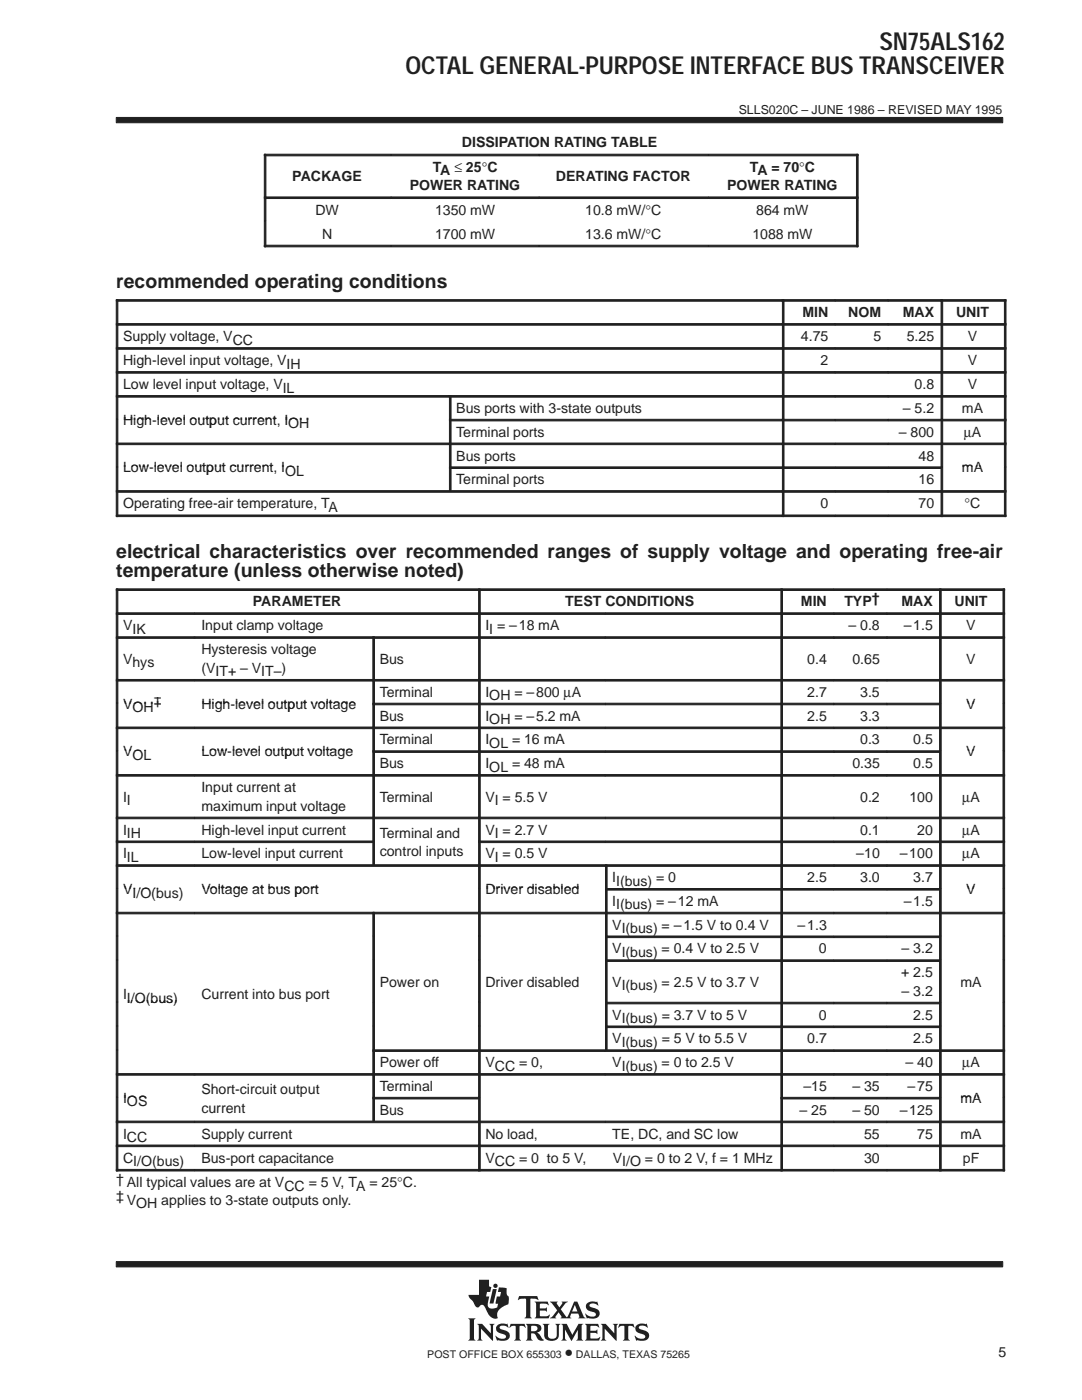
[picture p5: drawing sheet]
<svg xmlns="http://www.w3.org/2000/svg" width="216mm" height="279mm" viewBox="0 0 216 279" stroke-linecap="round" stroke-linejoin="round" font-family="sans-serif">
<g fill="#231f20" stroke="#231f20" stroke-width=".2">
<path d="M23.2 23.4h176.9v1.1h-176.9z" fill-rule="evenodd"/>
<path d="M23.2 251.8h176.9v1h-176.9z" fill-rule="evenodd"/>
</g>
<g fill="#231f20">
<path d="M98.3 257.3h.8l-.6 2.8h-.8z"/>
<path d="M104.9 264.2h1.9a.9 .9 0 0 1 1 .3 .9 .9 0 0 1 0 1.2l-.7 .2 .5 .4 .9 1.2a1.2 1.2 0 0 1-1.6-1l-.3-.4h-.6v1l.3 .4h-1.4l.3-.5v-2.3z" fill-rule="evenodd"/>
<path d="M109.7 259.8h1.6l-.2 .3 .5 .8 .6-.8-.1-.3h1.2l-.4 .2-1 1.3 1.2 1.6 1.5-3.1h.6l1.2 2.9 .4 .4-1.4-.1a.22 .22 0 0 0 .2-.1 .22 .22 0 0 0 0-.3l-.2-.4h-1.4l-.2 .7 .2 .2h-2.2l.2-.3-.5-.9-.7 .9 .2 .3h-1.3l.6-.4 .9-1.2z" fill-rule="evenodd"/>
<path d="M127.1 264.4l.8-.3 .9 .2 .2-.2 .3 .8-.1 .1a1.2 1.2 0 0 0-1.7-.1 1.47 1.47 0 0 0 1.3 .7 1.03 1.03 0 0 1 .7 1.2 1.03 1.03 0 0 1-1.2 .8l-1.1-.1-.2 .1-.4-1 .9 .5h.9a.45 .45 0 0 0 .4-.5 .45 .45 0 0 0-.6-.3l-.2-.1a1.11 1.11 0 0 1-1.2-1.5z" fill-rule="evenodd"/>
<path d="M123.6 264.2h2.8l.2 .8-.6-.4h-.5l-.1 .1v2.4l.3 .4h-1.4l.3-.4v-2.4l-.1-.1h-.5l-.7 .4z" fill-rule="evenodd"/>
<path d="M116.7 264.2h2.6l.2 .8-.6-.4-1.1 .1v.9h1.1l.3-.3v.9l-.4-.2h-1v1l1.3 .1 .7-.3-.3 .7h-2.8l.3-.4v-2.5z" fill-rule="evenodd"/>
<path d="M119.9 264.2h1l1.7 1.9v-1.5l-.3-.4h1l-.3 .4v3l-2.3-2.4v2l.3 .3h-1.1l.3-.4v-2.5z" fill-rule="evenodd"/>
<path d="M112 264.2h1.1l1.1 2.2 1.2-2.2h1l-.3 .4v2.6l.3 .3h-1.4l.3-.4v-1.7l-1.3 2.2-1.3-2.3v1.8l.4 .4h-1.1l.3-.5v-2.3z" fill-rule="evenodd"/>
<path d="M99.3 264.4l.7-.2 1.1 .1 .1-.2 .3 .8-.6-.3h-.8a.41 .41 0 0 0-.4 .4 .41 .41 0 0 0 .5 .4 1.29 1.29 0 0 1 1.5 1.4 1.08 1.08 0 0 1-1.2 .8l-1.1-.1-.2 .1-.4-1 .8 .5 .5 .1 .6-.1 .3-.3a.72 .72 0 0 0-.9-.6 .99 .99 0 0 1-1-.6 .99 .99 0 0 1 .2-1.2z" fill-rule="evenodd"/>
<path d="M101.9 264.2h2.8l.2 .8-.7-.4h-.4l-.1 .1v2.4l.3 .4h-1.4l.3-.4v-2.4l-.1-.1h-.5l-.7 .4z" fill-rule="evenodd"/>
<path d="M108.3 264.2h1.3l-.3 .4v2a.65 .65 0 0 0 .7 .6l.6-.1 .4-.4 .1-2-.3-.5h1l-.3 .4v1.8a1.54 1.54 0 0 1-2.4 .9l-.5-.6v-2.1z" fill-rule="evenodd"/>
<path d="M95.2 264.2h1l1.7 1.9v-1.5l-.3-.4h1.1l-.3 .4v3l-2.4-2.4v1.9l.3 .4h-1.1l.3-.5v-2.3z" fill-rule="evenodd"/>
<path d="M93.4 263.1h1.5l-.3 .4v3.6l.3 .4h-1.5l.3-.4v-3.6z" fill-rule="evenodd"/>
<path d="M103.6 258.7h3.6l.2 .8-.4-.3h-1.2v3.6l.3 .3h-1.4l.2-.2 .1-.3v-3.2l-.1-.2h-.8l-.7 .3z" fill-rule="evenodd"/>
<path d="M106.7 259.8h2.6l.1 .7-.5-.3-1.2 .1v.8h1.1l.3-.2v.9l-.4-.2h-1v1l.2 .1h1.2l.5-.4 .1 .1-.2 .7h-2.8l.3-.5v-2.3z" fill-rule="evenodd"/>
<path d="M117.1 260.2a2.09 2.09 0 0 1 1.9-.3l.2-.2 .1 .9a1.22 1.22 0 0 0-1.7-.1 .82 .82 0 0 0 .9 .5 1.06 1.06 0 0 1 1.2 1.1 1.06 1.06 0 0 1-1.2 1.1l-1.2-.2-.2 .2-.3-1 .8 .5 .8 .1a.46 .46 0 0 0 .5-.5 .46 .46 0 0 0-.5-.5h-.2a1.11 1.11 0 0 1-1.2-1.6z" fill-rule="evenodd"/>
<path d="M95.6 255.4h2v1.3l.4 .2-.2 .9h-.6l-.2 .9h.6l-.3 1.3 .1 .7a.9 .9 0 0 0 1.2 .4l.6-.2 .2-.7-.5-.1 .2-1.4h.7l.2-.9h-.7l.3-.9 1.5 .2v1.1l.2 .4 .2 .1v.7a.81 .81 0 0 1-.6 1.1 2.73 2.73 0 0 0-1.7 1.7l.1 .8-.1 .1a1.81 1.81 0 0 1-2.1-1.5l-.3-.6a.7 .7 0 0 0-.6-.6 .7 .7 0 0 0-.7 .5 1.12 1.12 0 0 1-1.1-1.1l-.7-.8-.2-.6h2.1z" fill-rule="evenodd"/>
<circle cx="98.9" cy="256.6" r=".43"/>
</g>
<g fill="#fff">
<path d="M114.7 260.4l.5 1.3h-1z"/>
<path d="M106 264.6h.6a.56 .56 0 0 1 .6 .5 .56 .56 0 0 1-.6 .6h-.6z" fill-rule="evenodd"/>
</g>
<g fill="#231f20" stroke="#231f20" stroke-width=".2">
<path d="M52.7 30.8h.4v8.5h-.4z" fill-rule="evenodd"/>
<path d="M52.7 30.8h25.3v.3h-25.3z" fill-rule="evenodd"/>
<path d="M78.1 30.8h29.5v.3h-29.5z" fill-rule="evenodd"/>
<path d="M107.6 30.8h33.8v.3h-33.8z" fill-rule="evenodd"/>
<path d="M170.9 30.8h.3v8.5h-.3z" fill-rule="evenodd"/>
<path d="M141.4 30.8h29.8v.3h-29.8z" fill-rule="evenodd"/>
<path d="M52.7 39.3h.4v4.8h-.4z" fill-rule="evenodd"/>
<path d="M52.7 39.3h25.3v.3h-25.3z" fill-rule="evenodd"/>
<path d="M78.1 39.3h29.5v.3h-29.5z" fill-rule="evenodd"/>
<path d="M107.6 39.3h33.8v.3h-33.8z" fill-rule="evenodd"/>
<path d="M170.9 39.3h.3v4.8h-.3z" fill-rule="evenodd"/>
<path d="M141.4 39.3h29.8v.3h-29.8z" fill-rule="evenodd"/>
<path d="M52.7 44.1h.4v5.2h-.4z" fill-rule="evenodd"/>
<path d="M52.7 48.9h25.3v.4h-25.3z" fill-rule="evenodd"/>
<path d="M78.1 48.9h29.5v.4h-29.5z" fill-rule="evenodd"/>
<path d="M107.6 48.9h33.8v.4h-33.8z" fill-rule="evenodd"/>
<path d="M170.9 44.1h.3v5.2h-.3z" fill-rule="evenodd"/>
<path d="M141.4 48.9h29.8v.4h-29.8z" fill-rule="evenodd"/>
<path d="M23.2 59.8h.3v4.8h-.3z" fill-rule="evenodd"/>
<path d="M23.2 59.8h132.9v.3h-132.9z" fill-rule="evenodd"/>
<path d="M156.1 59.8h.3v4.8h-.3z" fill-rule="evenodd"/>
<path d="M156.1 59.8h10.6v.3h-10.6z" fill-rule="evenodd"/>
<path d="M166.7 59.8h10.5v.3h-10.5z" fill-rule="evenodd"/>
<path d="M177.2 59.8h10.6v.3h-10.6z" fill-rule="evenodd"/>
<path d="M187.8 59.8h.3v4.8h-.3z" fill-rule="evenodd"/>
<path d="M200.4 59.8h.3v4.8h-.3z" fill-rule="evenodd"/>
<path d="M187.8 59.8h12.9v.3h-12.9z" fill-rule="evenodd"/>
<path d="M23.2 64.6h.3v4.8h-.3z" fill-rule="evenodd"/>
<path d="M23.2 64.6h132.9v.3h-132.9z" fill-rule="evenodd"/>
<path d="M156.1 64.6h.3v4.8h-.3z" fill-rule="evenodd"/>
<path d="M156.1 64.6h10.6v.3h-10.6z" fill-rule="evenodd"/>
<path d="M166.7 64.6h10.5v.3h-10.5z" fill-rule="evenodd"/>
<path d="M177.2 64.6h10.6v.3h-10.6z" fill-rule="evenodd"/>
<path d="M187.8 64.6h.3v4.8h-.3z" fill-rule="evenodd"/>
<path d="M200.4 64.6h.3v4.8h-.3z" fill-rule="evenodd"/>
<path d="M187.8 64.6h12.9v.3h-12.9z" fill-rule="evenodd"/>
<path d="M23.2 69.4h.3v4.7h-.3z" fill-rule="evenodd"/>
<path d="M23.2 69.4h132.9v.3h-132.9z" fill-rule="evenodd"/>
<path d="M156.1 69.4h.3v4.7h-.3z" fill-rule="evenodd"/>
<path d="M156.1 69.4h10.6v.3h-10.6z" fill-rule="evenodd"/>
<path d="M166.7 69.4h10.5v.3h-10.5z" fill-rule="evenodd"/>
<path d="M177.2 69.4h10.6v.3h-10.6z" fill-rule="evenodd"/>
<path d="M187.8 69.4h.3v4.7h-.3z" fill-rule="evenodd"/>
<path d="M200.4 69.4h.3v4.7h-.3z" fill-rule="evenodd"/>
<path d="M187.8 69.4h12.9v.3h-12.9z" fill-rule="evenodd"/>
<path d="M23.2 74.2h.3v4.7h-.3z" fill-rule="evenodd"/>
<path d="M23.2 74.2h132.9v.3h-132.9z" fill-rule="evenodd"/>
<path d="M156.1 74.2h.3v4.7h-.3z" fill-rule="evenodd"/>
<path d="M156.1 74.2h10.6v.3h-10.6z" fill-rule="evenodd"/>
<path d="M166.7 74.2h10.5v.3h-10.5z" fill-rule="evenodd"/>
<path d="M177.2 74.2h10.6v.3h-10.6z" fill-rule="evenodd"/>
<path d="M187.8 74.2h.3v4.7h-.3z" fill-rule="evenodd"/>
<path d="M200.4 74.2h.3v4.7h-.3z" fill-rule="evenodd"/>
<path d="M187.8 74.2h12.9v.3h-12.9z" fill-rule="evenodd"/>
<path d="M23.2 78.9h.3v4.8h-.3z" fill-rule="evenodd"/>
<path d="M23.2 78.9h66.5v.4h-66.5z" fill-rule="evenodd"/>
<path d="M89.7 78.9h.3v4.8h-.3z" fill-rule="evenodd"/>
<path d="M89.7 78.9h66.4v.4h-66.4z" fill-rule="evenodd"/>
<path d="M156.1 78.9h.3v4.8h-.3z" fill-rule="evenodd"/>
<path d="M156.1 78.9h10.6v.4h-10.6z" fill-rule="evenodd"/>
<path d="M166.7 78.9h10.5v.4h-10.5z" fill-rule="evenodd"/>
<path d="M177.2 78.9h10.6v.4h-10.6z" fill-rule="evenodd"/>
<path d="M187.8 78.9h.3v4.8h-.3z" fill-rule="evenodd"/>
<path d="M200.4 78.9h.3v4.8h-.3z" fill-rule="evenodd"/>
<path d="M187.8 78.9h12.9v.4h-12.9z" fill-rule="evenodd"/>
<path d="M23.2 83.7h.3v4.7h-.3z" fill-rule="evenodd"/>
<path d="M89.7 83.7h.3v4.7h-.3z" fill-rule="evenodd"/>
<path d="M89.7 83.7h66.4v.3h-66.4z" fill-rule="evenodd"/>
<path d="M156.1 83.7h.3v4.7h-.3z" fill-rule="evenodd"/>
<path d="M156.1 83.7h10.6v.3h-10.6z" fill-rule="evenodd"/>
<path d="M166.7 83.7h10.5v.3h-10.5z" fill-rule="evenodd"/>
<path d="M177.2 83.7h10.6v.3h-10.6z" fill-rule="evenodd"/>
<path d="M187.8 83.7h.3v4.7h-.3z" fill-rule="evenodd"/>
<path d="M200.4 83.7h.3v4.7h-.3z" fill-rule="evenodd"/>
<path d="M187.8 83.7h12.9v.3h-12.9z" fill-rule="evenodd"/>
<path d="M23.2 88.4h.3v4.8h-.3z" fill-rule="evenodd"/>
<path d="M23.2 88.4h66.5v.3h-66.5z" fill-rule="evenodd"/>
<path d="M89.7 88.4h.3v4.8h-.3z" fill-rule="evenodd"/>
<path d="M89.7 88.4h66.4v.3h-66.4z" fill-rule="evenodd"/>
<path d="M156.1 88.4h.3v4.8h-.3z" fill-rule="evenodd"/>
<path d="M156.1 88.4h10.6v.3h-10.6z" fill-rule="evenodd"/>
<path d="M166.7 88.4h10.5v.3h-10.5z" fill-rule="evenodd"/>
<path d="M177.2 88.4h10.6v.3h-10.6z" fill-rule="evenodd"/>
<path d="M187.8 88.4h.3v4.8h-.3z" fill-rule="evenodd"/>
<path d="M200.4 88.4h.3v4.8h-.3z" fill-rule="evenodd"/>
<path d="M187.8 88.4h12.9v.3h-12.9z" fill-rule="evenodd"/>
<path d="M23.2 93.2h.3v4.7h-.3z" fill-rule="evenodd"/>
<path d="M89.7 93.2h.3v4.7h-.3z" fill-rule="evenodd"/>
<path d="M89.7 93.2h66.4v.3h-66.4z" fill-rule="evenodd"/>
<path d="M156.1 93.2h.3v4.7h-.3z" fill-rule="evenodd"/>
<path d="M156.1 93.2h10.6v.3h-10.6z" fill-rule="evenodd"/>
<path d="M166.7 93.2h10.5v.3h-10.5z" fill-rule="evenodd"/>
<path d="M177.2 93.2h10.6v.3h-10.6z" fill-rule="evenodd"/>
<path d="M187.8 93.2h.3v4.7h-.3z" fill-rule="evenodd"/>
<path d="M200.4 93.2h.3v4.7h-.3z" fill-rule="evenodd"/>
<path d="M23.2 97.9h.3v5.2h-.3z" fill-rule="evenodd"/>
<path d="M23.2 97.9h132.9v.3h-132.9z" fill-rule="evenodd"/>
<path d="M23.2 102.8h132.9v.3h-132.9z" fill-rule="evenodd"/>
<path d="M156.1 97.9h.3v5.2h-.3z" fill-rule="evenodd"/>
<path d="M156.1 97.9h10.6v.3h-10.6z" fill-rule="evenodd"/>
<path d="M156.1 102.8h10.6v.3h-10.6z" fill-rule="evenodd"/>
<path d="M166.7 97.9h10.5v.3h-10.5z" fill-rule="evenodd"/>
<path d="M166.7 102.8h10.5v.3h-10.5z" fill-rule="evenodd"/>
<path d="M177.2 97.9h10.6v.3h-10.6z" fill-rule="evenodd"/>
<path d="M177.2 102.8h10.6v.3h-10.6z" fill-rule="evenodd"/>
<path d="M187.8 97.9h.3v5.2h-.3z" fill-rule="evenodd"/>
<path d="M200.4 97.9h.3v5.2h-.3z" fill-rule="evenodd"/>
<path d="M187.8 97.9h12.9v.3h-12.9z" fill-rule="evenodd"/>
<path d="M187.8 102.8h12.9v.3h-12.9z" fill-rule="evenodd"/>
<path d="M23.2 117.5h.3v4.8h-.3z" fill-rule="evenodd"/>
<path d="M23.2 117.5h72.3v.3h-72.3z" fill-rule="evenodd"/>
<path d="M95.5 117.5h.3v4.8h-.3z" fill-rule="evenodd"/>
<path d="M95.5 117.5h60.3v.3h-60.3z" fill-rule="evenodd"/>
<path d="M155.8 117.5h.3v4.8h-.3z" fill-rule="evenodd"/>
<path d="M155.8 117.5h10.6v.3h-10.6z" fill-rule="evenodd"/>
<path d="M166.4 117.5h10.6v.3h-10.6z" fill-rule="evenodd"/>
<path d="M177 117.5h10.5v.3h-10.5z" fill-rule="evenodd"/>
<path d="M187.5 117.5h.3v4.8h-.3z" fill-rule="evenodd"/>
<path d="M200.1 117.5h.4v4.8h-.4z" fill-rule="evenodd"/>
<path d="M187.5 117.5h13v.3h-13z" fill-rule="evenodd"/>
<path d="M23.2 122.3h.3v4.8h-.3z" fill-rule="evenodd"/>
<path d="M23.2 122.3h15.6v.3h-15.6z" fill-rule="evenodd"/>
<path d="M38.8 122.3h56.7v.3h-56.7z" fill-rule="evenodd"/>
<path d="M95.5 122.3h.3v4.8h-.3z" fill-rule="evenodd"/>
<path d="M95.5 122.3h25.3v.3h-25.3z" fill-rule="evenodd"/>
<path d="M120.8 122.3h35v.3h-35z" fill-rule="evenodd"/>
<path d="M155.8 122.3h.3v4.8h-.3z" fill-rule="evenodd"/>
<path d="M155.8 122.3h10.6v.3h-10.6z" fill-rule="evenodd"/>
<path d="M166.4 122.3h10.6v.3h-10.6z" fill-rule="evenodd"/>
<path d="M177 122.3h10.5v.3h-10.5z" fill-rule="evenodd"/>
<path d="M187.5 122.3h.3v4.8h-.3z" fill-rule="evenodd"/>
<path d="M200.1 122.3h.4v4.8h-.4z" fill-rule="evenodd"/>
<path d="M187.5 122.3h13v.3h-13z" fill-rule="evenodd"/>
<path d="M23.2 127.1h.3v8.5h-.3z" fill-rule="evenodd"/>
<path d="M23.2 127.1h15.6v.3h-15.6z" fill-rule="evenodd"/>
<path d="M38.8 127.1h35.6v.3h-35.6z" fill-rule="evenodd"/>
<path d="M74.4 127.1h.3v8.5h-.3z" fill-rule="evenodd"/>
<path d="M74.4 127.1h21.1v.3h-21.1z" fill-rule="evenodd"/>
<path d="M95.5 127.1h.3v8.5h-.3z" fill-rule="evenodd"/>
<path d="M95.5 127.1h25.3v.3h-25.3z" fill-rule="evenodd"/>
<path d="M120.8 127.1h35v.3h-35z" fill-rule="evenodd"/>
<path d="M155.8 127.1h.3v8.5h-.3z" fill-rule="evenodd"/>
<path d="M155.8 127.1h10.6v.3h-10.6z" fill-rule="evenodd"/>
<path d="M166.4 127.1h10.6v.3h-10.6z" fill-rule="evenodd"/>
<path d="M177 127.1h10.5v.3h-10.5z" fill-rule="evenodd"/>
<path d="M187.5 127.1h.3v8.5h-.3z" fill-rule="evenodd"/>
<path d="M200.1 127.1h.4v8.5h-.4z" fill-rule="evenodd"/>
<path d="M187.5 127.1h13v.3h-13z" fill-rule="evenodd"/>
<path d="M23.2 135.6h.3v4.7h-.3z" fill-rule="evenodd"/>
<path d="M23.2 135.6h15.6v.3h-15.6z" fill-rule="evenodd"/>
<path d="M38.8 135.6h35.6v.3h-35.6z" fill-rule="evenodd"/>
<path d="M74.4 135.6h.3v4.7h-.3z" fill-rule="evenodd"/>
<path d="M74.4 135.6h21.1v.3h-21.1z" fill-rule="evenodd"/>
<path d="M95.5 135.6h.3v4.7h-.3z" fill-rule="evenodd"/>
<path d="M95.5 135.6h25.3v.3h-25.3z" fill-rule="evenodd"/>
<path d="M120.8 135.6h35v.3h-35z" fill-rule="evenodd"/>
<path d="M155.8 135.6h.3v4.7h-.3z" fill-rule="evenodd"/>
<path d="M155.8 135.6h10.6v.3h-10.6z" fill-rule="evenodd"/>
<path d="M166.4 135.6h10.6v.3h-10.6z" fill-rule="evenodd"/>
<path d="M177 135.6h10.5v.3h-10.5z" fill-rule="evenodd"/>
<path d="M187.5 135.6h.3v4.7h-.3z" fill-rule="evenodd"/>
<path d="M200.1 135.6h.4v4.7h-.4z" fill-rule="evenodd"/>
<path d="M187.5 135.6h13v.3h-13z" fill-rule="evenodd"/>
<path d="M23.2 140.3h.3v4.8h-.3z" fill-rule="evenodd"/>
<path d="M74.4 140.3h.3v4.8h-.3z" fill-rule="evenodd"/>
<path d="M74.4 140.3h21.1v.4h-21.1z" fill-rule="evenodd"/>
<path d="M95.5 140.3h.3v4.8h-.3z" fill-rule="evenodd"/>
<path d="M95.5 140.3h25.3v.4h-25.3z" fill-rule="evenodd"/>
<path d="M120.8 140.3h35v.4h-35z" fill-rule="evenodd"/>
<path d="M155.8 140.3h.3v4.8h-.3z" fill-rule="evenodd"/>
<path d="M155.8 140.3h10.6v.4h-10.6z" fill-rule="evenodd"/>
<path d="M166.4 140.3h10.6v.4h-10.6z" fill-rule="evenodd"/>
<path d="M177 140.3h10.5v.4h-10.5z" fill-rule="evenodd"/>
<path d="M187.5 140.3h.3v4.8h-.3z" fill-rule="evenodd"/>
<path d="M200.1 140.3h.4v4.8h-.4z" fill-rule="evenodd"/>
<path d="M23.2 145.1h.3v4.7h-.3z" fill-rule="evenodd"/>
<path d="M23.2 145.1h15.6v.3h-15.6z" fill-rule="evenodd"/>
<path d="M38.8 145.1h35.6v.3h-35.6z" fill-rule="evenodd"/>
<path d="M74.4 145.1h.3v4.7h-.3z" fill-rule="evenodd"/>
<path d="M74.4 145.1h21.1v.3h-21.1z" fill-rule="evenodd"/>
<path d="M95.5 145.1h.3v4.7h-.3z" fill-rule="evenodd"/>
<path d="M95.5 145.1h25.3v.3h-25.3z" fill-rule="evenodd"/>
<path d="M120.8 145.1h35v.3h-35z" fill-rule="evenodd"/>
<path d="M155.8 145.1h.3v4.7h-.3z" fill-rule="evenodd"/>
<path d="M155.8 145.1h10.6v.3h-10.6z" fill-rule="evenodd"/>
<path d="M166.4 145.1h10.6v.3h-10.6z" fill-rule="evenodd"/>
<path d="M177 145.1h10.5v.3h-10.5z" fill-rule="evenodd"/>
<path d="M187.5 145.1h.3v4.7h-.3z" fill-rule="evenodd"/>
<path d="M200.1 145.1h.4v4.7h-.4z" fill-rule="evenodd"/>
<path d="M187.5 145.1h13v.3h-13z" fill-rule="evenodd"/>
<path d="M23.2 149.8h.3v4.8h-.3z" fill-rule="evenodd"/>
<path d="M74.4 149.8h.3v4.8h-.3z" fill-rule="evenodd"/>
<path d="M74.4 149.8h21.1v.4h-21.1z" fill-rule="evenodd"/>
<path d="M95.5 149.8h.3v4.8h-.3z" fill-rule="evenodd"/>
<path d="M95.5 149.8h25.3v.4h-25.3z" fill-rule="evenodd"/>
<path d="M120.8 149.8h35v.4h-35z" fill-rule="evenodd"/>
<path d="M155.8 149.8h.3v4.8h-.3z" fill-rule="evenodd"/>
<path d="M155.8 149.8h10.6v.4h-10.6z" fill-rule="evenodd"/>
<path d="M166.4 149.8h10.6v.4h-10.6z" fill-rule="evenodd"/>
<path d="M177 149.8h10.5v.4h-10.5z" fill-rule="evenodd"/>
<path d="M187.5 149.8h.3v4.8h-.3z" fill-rule="evenodd"/>
<path d="M200.1 149.8h.4v4.8h-.4z" fill-rule="evenodd"/>
<path d="M23.2 154.6h.3v8.5h-.3z" fill-rule="evenodd"/>
<path d="M23.2 154.6h15.6v.3h-15.6z" fill-rule="evenodd"/>
<path d="M38.8 154.6h35.6v.3h-35.6z" fill-rule="evenodd"/>
<path d="M74.4 154.6h.3v8.5h-.3z" fill-rule="evenodd"/>
<path d="M74.4 154.6h21.1v.3h-21.1z" fill-rule="evenodd"/>
<path d="M95.5 154.6h.3v8.5h-.3z" fill-rule="evenodd"/>
<path d="M95.5 154.6h25.3v.3h-25.3z" fill-rule="evenodd"/>
<path d="M120.8 154.6h35v.3h-35z" fill-rule="evenodd"/>
<path d="M155.8 154.6h.3v8.5h-.3z" fill-rule="evenodd"/>
<path d="M155.8 154.6h10.6v.3h-10.6z" fill-rule="evenodd"/>
<path d="M166.4 154.6h10.6v.3h-10.6z" fill-rule="evenodd"/>
<path d="M177 154.6h10.5v.3h-10.5z" fill-rule="evenodd"/>
<path d="M187.5 154.6h.3v8.5h-.3z" fill-rule="evenodd"/>
<path d="M200.1 154.6h.4v8.5h-.4z" fill-rule="evenodd"/>
<path d="M187.5 154.6h13v.3h-13z" fill-rule="evenodd"/>
<path d="M23.2 163.1h.3v4.7h-.3z" fill-rule="evenodd"/>
<path d="M23.2 163.1h15.6v.3h-15.6z" fill-rule="evenodd"/>
<path d="M38.8 163.1h35.6v.3h-35.6z" fill-rule="evenodd"/>
<path d="M74.4 163.1h.3v4.7h-.3z" fill-rule="evenodd"/>
<path d="M74.4 163.1h21.1v.3h-21.1z" fill-rule="evenodd"/>
<path d="M95.5 163.1h.3v4.7h-.3z" fill-rule="evenodd"/>
<path d="M95.5 163.1h25.3v.3h-25.3z" fill-rule="evenodd"/>
<path d="M120.8 163.1h35v.3h-35z" fill-rule="evenodd"/>
<path d="M155.8 163.1h.3v4.7h-.3z" fill-rule="evenodd"/>
<path d="M155.8 163.1h10.6v.3h-10.6z" fill-rule="evenodd"/>
<path d="M166.4 163.1h10.6v.3h-10.6z" fill-rule="evenodd"/>
<path d="M177 163.1h10.5v.3h-10.5z" fill-rule="evenodd"/>
<path d="M187.5 163.1h.3v4.7h-.3z" fill-rule="evenodd"/>
<path d="M200.1 163.1h.4v4.7h-.4z" fill-rule="evenodd"/>
<path d="M187.5 163.1h13v.3h-13z" fill-rule="evenodd"/>
<path d="M23.2 167.8h.3v4.8h-.3z" fill-rule="evenodd"/>
<path d="M23.2 167.8h15.6v.4h-15.6z" fill-rule="evenodd"/>
<path d="M38.8 167.8h35.6v.4h-35.6z" fill-rule="evenodd"/>
<path d="M74.4 167.8h.3v4.8h-.3z" fill-rule="evenodd"/>
<path d="M95.5 167.8h.3v4.8h-.3z" fill-rule="evenodd"/>
<path d="M95.5 167.8h25.3v.4h-25.3z" fill-rule="evenodd"/>
<path d="M120.8 167.8h35v.4h-35z" fill-rule="evenodd"/>
<path d="M155.8 167.8h.3v4.8h-.3z" fill-rule="evenodd"/>
<path d="M155.8 167.8h10.6v.4h-10.6z" fill-rule="evenodd"/>
<path d="M166.4 167.8h10.6v.4h-10.6z" fill-rule="evenodd"/>
<path d="M177 167.8h10.5v.4h-10.5z" fill-rule="evenodd"/>
<path d="M187.5 167.8h.3v4.8h-.3z" fill-rule="evenodd"/>
<path d="M200.1 167.8h.4v4.8h-.4z" fill-rule="evenodd"/>
<path d="M187.5 167.8h13v.4h-13z" fill-rule="evenodd"/>
<path d="M23.2 172.6h.3v4.7h-.3z" fill-rule="evenodd"/>
<path d="M23.2 172.6h15.6v.3h-15.6z" fill-rule="evenodd"/>
<path d="M38.8 172.6h56.7v.3h-56.7z" fill-rule="evenodd"/>
<path d="M95.5 172.6h.3v4.7h-.3z" fill-rule="evenodd"/>
<path d="M95.5 172.6h25.3v.3h-25.3z" fill-rule="evenodd"/>
<path d="M120.8 172.6h.3v4.7h-.3z" fill-rule="evenodd"/>
<path d="M120.8 172.6h35v.3h-35z" fill-rule="evenodd"/>
<path d="M155.8 172.6h.3v4.7h-.3z" fill-rule="evenodd"/>
<path d="M155.8 172.6h10.6v.3h-10.6z" fill-rule="evenodd"/>
<path d="M166.4 172.6h10.6v.3h-10.6z" fill-rule="evenodd"/>
<path d="M177 172.6h10.5v.3h-10.5z" fill-rule="evenodd"/>
<path d="M187.5 172.6h.3v4.7h-.3z" fill-rule="evenodd"/>
<path d="M200.1 172.6h.4v4.7h-.4z" fill-rule="evenodd"/>
<path d="M187.5 172.6h13v.3h-13z" fill-rule="evenodd"/>
<path d="M23.2 177.3h.3v4.7h-.3z" fill-rule="evenodd"/>
<path d="M95.5 177.3h.3v4.7h-.3z" fill-rule="evenodd"/>
<path d="M120.8 177.3h.3v4.7h-.3z" fill-rule="evenodd"/>
<path d="M120.8 177.3h35v.3h-35z" fill-rule="evenodd"/>
<path d="M155.8 177.3h.3v4.7h-.3z" fill-rule="evenodd"/>
<path d="M155.8 177.3h10.6v.3h-10.6z" fill-rule="evenodd"/>
<path d="M166.4 177.3h10.6v.3h-10.6z" fill-rule="evenodd"/>
<path d="M177 177.3h10.5v.3h-10.5z" fill-rule="evenodd"/>
<path d="M187.5 177.3h.3v4.7h-.3z" fill-rule="evenodd"/>
<path d="M200.1 177.3h.4v4.7h-.4z" fill-rule="evenodd"/>
<path d="M23.2 182.1h.3v4.7h-.3z" fill-rule="evenodd"/>
<path d="M23.2 182.1h15.6v.3h-15.6z" fill-rule="evenodd"/>
<path d="M38.8 182.1h35.6v.3h-35.6z" fill-rule="evenodd"/>
<path d="M74.4 182.1h.3v4.7h-.3z" fill-rule="evenodd"/>
<path d="M74.4 182.1h21.1v.3h-21.1z" fill-rule="evenodd"/>
<path d="M95.5 182.1h.3v4.7h-.3z" fill-rule="evenodd"/>
<path d="M95.5 182.1h25.3v.3h-25.3z" fill-rule="evenodd"/>
<path d="M120.8 182.1h.3v4.7h-.3z" fill-rule="evenodd"/>
<path d="M120.8 182.1h35v.3h-35z" fill-rule="evenodd"/>
<path d="M155.8 182.1h.3v4.7h-.3z" fill-rule="evenodd"/>
<path d="M155.8 182.1h10.6v.3h-10.6z" fill-rule="evenodd"/>
<path d="M166.4 182.1h10.6v.3h-10.6z" fill-rule="evenodd"/>
<path d="M177 182.1h10.5v.3h-10.5z" fill-rule="evenodd"/>
<path d="M187.5 182.1h.3v4.7h-.3z" fill-rule="evenodd"/>
<path d="M200.1 182.1h.4v4.7h-.4z" fill-rule="evenodd"/>
<path d="M187.5 182.1h13v.3h-13z" fill-rule="evenodd"/>
<path d="M23.2 186.8h.3v4.7h-.3z" fill-rule="evenodd"/>
<path d="M74.4 186.8h.3v4.7h-.3z" fill-rule="evenodd"/>
<path d="M95.5 186.8h.3v4.7h-.3z" fill-rule="evenodd"/>
<path d="M120.8 186.8h.3v4.7h-.3z" fill-rule="evenodd"/>
<path d="M120.8 186.8h35v.3h-35z" fill-rule="evenodd"/>
<path d="M155.8 186.8h.3v4.7h-.3z" fill-rule="evenodd"/>
<path d="M155.8 186.8h10.6v.3h-10.6z" fill-rule="evenodd"/>
<path d="M166.4 186.8h10.6v.3h-10.6z" fill-rule="evenodd"/>
<path d="M177 186.8h10.5v.3h-10.5z" fill-rule="evenodd"/>
<path d="M187.5 186.8h.3v4.7h-.3z" fill-rule="evenodd"/>
<path d="M200.1 186.8h.4v4.7h-.4z" fill-rule="evenodd"/>
<path d="M23.2 191.6h.3v8.4h-.3z" fill-rule="evenodd"/>
<path d="M74.4 191.6h.3v8.4h-.3z" fill-rule="evenodd"/>
<path d="M95.5 191.6h.3v8.4h-.3z" fill-rule="evenodd"/>
<path d="M120.8 191.6h.3v8.4h-.3z" fill-rule="evenodd"/>
<path d="M120.8 191.6h35v.3h-35z" fill-rule="evenodd"/>
<path d="M155.8 191.6h.3v8.4h-.3z" fill-rule="evenodd"/>
<path d="M155.8 191.6h10.6v.3h-10.6z" fill-rule="evenodd"/>
<path d="M166.4 191.6h10.6v.3h-10.6z" fill-rule="evenodd"/>
<path d="M177 191.6h10.5v.3h-10.5z" fill-rule="evenodd"/>
<path d="M187.5 191.6h.3v8.4h-.3z" fill-rule="evenodd"/>
<path d="M200.1 191.6h.4v8.4h-.4z" fill-rule="evenodd"/>
<path d="M23.2 200h.3v4.7h-.3z" fill-rule="evenodd"/>
<path d="M74.4 200h.3v4.7h-.3z" fill-rule="evenodd"/>
<path d="M95.5 200h.3v4.7h-.3z" fill-rule="evenodd"/>
<path d="M120.8 200h.3v4.7h-.3z" fill-rule="evenodd"/>
<path d="M120.8 200h35v.3h-35z" fill-rule="evenodd"/>
<path d="M155.8 200h.3v4.7h-.3z" fill-rule="evenodd"/>
<path d="M155.8 200h10.6v.3h-10.6z" fill-rule="evenodd"/>
<path d="M166.4 200h10.6v.3h-10.6z" fill-rule="evenodd"/>
<path d="M177 200h10.5v.3h-10.5z" fill-rule="evenodd"/>
<path d="M187.5 200h.3v4.7h-.3z" fill-rule="evenodd"/>
<path d="M200.1 200h.4v4.7h-.4z" fill-rule="evenodd"/>
<path d="M23.2 204.8h.3v4.7h-.3z" fill-rule="evenodd"/>
<path d="M74.4 204.8h.3v4.7h-.3z" fill-rule="evenodd"/>
<path d="M95.5 204.8h.3v4.7h-.3z" fill-rule="evenodd"/>
<path d="M120.8 204.8h.3v4.7h-.3z" fill-rule="evenodd"/>
<path d="M120.8 204.8h35v.3h-35z" fill-rule="evenodd"/>
<path d="M155.8 204.8h.3v4.7h-.3z" fill-rule="evenodd"/>
<path d="M155.8 204.8h10.6v.3h-10.6z" fill-rule="evenodd"/>
<path d="M166.4 204.8h10.6v.3h-10.6z" fill-rule="evenodd"/>
<path d="M177 204.8h10.5v.3h-10.5z" fill-rule="evenodd"/>
<path d="M187.5 204.8h.3v4.7h-.3z" fill-rule="evenodd"/>
<path d="M200.1 204.8h.4v4.7h-.4z" fill-rule="evenodd"/>
<path d="M23.2 209.5h.3v4.7h-.3z" fill-rule="evenodd"/>
<path d="M74.4 209.5h.3v4.7h-.3z" fill-rule="evenodd"/>
<path d="M74.4 209.5h21.1v.3h-21.1z" fill-rule="evenodd"/>
<path d="M95.5 209.5h.3v4.7h-.3z" fill-rule="evenodd"/>
<path d="M95.5 209.5h25.3v.3h-25.3z" fill-rule="evenodd"/>
<path d="M120.8 209.5h35v.3h-35z" fill-rule="evenodd"/>
<path d="M155.8 209.5h.3v4.7h-.3z" fill-rule="evenodd"/>
<path d="M155.8 209.5h10.6v.3h-10.6z" fill-rule="evenodd"/>
<path d="M166.4 209.5h10.6v.3h-10.6z" fill-rule="evenodd"/>
<path d="M177 209.5h10.5v.3h-10.5z" fill-rule="evenodd"/>
<path d="M187.5 209.5h.3v4.7h-.3z" fill-rule="evenodd"/>
<path d="M200.1 209.5h.4v4.7h-.4z" fill-rule="evenodd"/>
<path d="M187.5 209.5h13v.3h-13z" fill-rule="evenodd"/>
<path d="M23.2 214.3h.3v4.7h-.3z" fill-rule="evenodd"/>
<path d="M23.2 214.3h15.6v.3h-15.6z" fill-rule="evenodd"/>
<path d="M38.8 214.3h35.6v.3h-35.6z" fill-rule="evenodd"/>
<path d="M74.4 214.3h.3v4.7h-.3z" fill-rule="evenodd"/>
<path d="M74.4 214.3h21.1v.3h-21.1z" fill-rule="evenodd"/>
<path d="M95.5 214.3h.3v4.7h-.3z" fill-rule="evenodd"/>
<path d="M95.5 214.3h25.3v.3h-25.3z" fill-rule="evenodd"/>
<path d="M120.8 214.3h35v.3h-35z" fill-rule="evenodd"/>
<path d="M155.8 214.3h.3v4.7h-.3z" fill-rule="evenodd"/>
<path d="M155.8 214.3h10.6v.3h-10.6z" fill-rule="evenodd"/>
<path d="M166.4 214.3h10.6v.3h-10.6z" fill-rule="evenodd"/>
<path d="M177 214.3h10.5v.3h-10.5z" fill-rule="evenodd"/>
<path d="M187.5 214.3h.3v4.7h-.3z" fill-rule="evenodd"/>
<path d="M200.1 214.3h.4v4.7h-.4z" fill-rule="evenodd"/>
<path d="M187.5 214.3h13v.3h-13z" fill-rule="evenodd"/>
<path d="M23.2 219h.3v4.7h-.3z" fill-rule="evenodd"/>
<path d="M74.4 219h.3v4.7h-.3z" fill-rule="evenodd"/>
<path d="M74.4 219h21.1v.3h-21.1z" fill-rule="evenodd"/>
<path d="M95.5 219h.3v4.7h-.3z" fill-rule="evenodd"/>
<path d="M155.8 219h.3v4.7h-.3z" fill-rule="evenodd"/>
<path d="M155.8 219h10.6v.3h-10.6z" fill-rule="evenodd"/>
<path d="M166.4 219h10.6v.3h-10.6z" fill-rule="evenodd"/>
<path d="M177 219h10.5v.3h-10.5z" fill-rule="evenodd"/>
<path d="M187.5 219h.3v4.7h-.3z" fill-rule="evenodd"/>
<path d="M200.1 219h.4v4.7h-.4z" fill-rule="evenodd"/>
<path d="M23.2 223.7h.3v4.8h-.3z" fill-rule="evenodd"/>
<path d="M23.2 223.7h15.6v.4h-15.6z" fill-rule="evenodd"/>
<path d="M38.8 223.7h56.7v.4h-56.7z" fill-rule="evenodd"/>
<path d="M95.5 223.7h.3v4.8h-.3z" fill-rule="evenodd"/>
<path d="M95.5 223.7h25.3v.4h-25.3z" fill-rule="evenodd"/>
<path d="M120.8 223.7h35v.4h-35z" fill-rule="evenodd"/>
<path d="M155.8 223.7h.3v4.8h-.3z" fill-rule="evenodd"/>
<path d="M155.8 223.7h10.6v.4h-10.6z" fill-rule="evenodd"/>
<path d="M166.4 223.7h10.6v.4h-10.6z" fill-rule="evenodd"/>
<path d="M177 223.7h10.5v.4h-10.5z" fill-rule="evenodd"/>
<path d="M187.5 223.7h.3v4.8h-.3z" fill-rule="evenodd"/>
<path d="M200.1 223.7h.4v4.8h-.4z" fill-rule="evenodd"/>
<path d="M187.5 223.7h13v.4h-13z" fill-rule="evenodd"/>
<path d="M23.2 228.5h.3v5.2h-.3z" fill-rule="evenodd"/>
<path d="M23.2 228.5h15.6v.3h-15.6z" fill-rule="evenodd"/>
<path d="M23.2 233.4h15.6v.3h-15.6z" fill-rule="evenodd"/>
<path d="M38.8 228.5h56.7v.3h-56.7z" fill-rule="evenodd"/>
<path d="M38.8 233.4h56.7v.3h-56.7z" fill-rule="evenodd"/>
<path d="M95.5 228.5h.3v5.2h-.3z" fill-rule="evenodd"/>
<path d="M95.5 228.5h60.3v.3h-60.3z" fill-rule="evenodd"/>
<path d="M95.5 233.4h60.3v.3h-60.3z" fill-rule="evenodd"/>
<path d="M155.8 228.5h.3v5.2h-.3z" fill-rule="evenodd"/>
<path d="M155.8 228.5h10.6v.3h-10.6z" fill-rule="evenodd"/>
<path d="M155.8 233.4h10.6v.3h-10.6z" fill-rule="evenodd"/>
<path d="M166.4 228.5h10.6v.3h-10.6z" fill-rule="evenodd"/>
<path d="M166.4 233.4h10.6v.3h-10.6z" fill-rule="evenodd"/>
<path d="M177 228.5h10.5v.3h-10.5z" fill-rule="evenodd"/>
<path d="M177 233.4h10.5v.3h-10.5z" fill-rule="evenodd"/>
<path d="M187.5 228.5h.3v5.2h-.3z" fill-rule="evenodd"/>
<path d="M200.1 228.5h.4v5.2h-.4z" fill-rule="evenodd"/>
<path d="M187.5 228.5h13v.3h-13z" fill-rule="evenodd"/>
<path d="M187.5 233.4h13v.3h-13z" fill-rule="evenodd"/>
</g>
<g font-size="4.9" fill="#231f20">
<text x="175.5" y="9.9">SN75ALS162</text>
<text x="80.9" y="14.8">OCTAL GENERAL-PURPOSE INTERFACE BUS TRANSCEIVER</text>
</g>
<g font-size="3.9" fill="#231f20">
<text x="23.2" y="57.4">recommended operating conditions</text>
<text x="23.2" y="111.3">electrical characteristics over recommended ranges of supply voltage and operating free-air</text>
<text x="23.2" y="115.2">temperature (unless otherwise noted)</text>
</g>
<text font-size="3.5" fill="#231f20" x="112.7" y="271">•</text>
<g font-size="2.8" fill="#231f20">
<text x="92.2" y="29.4">DISSIPATION RATING TABLE</text>
<text x="86.3" y="34.3">TA ≤ 25°C</text>
<text x="149.6" y="34.3">TA = 70°C</text>
<text x="58.3" y="36.2">PACKAGE</text>
<text x="81.8" y="37.8">POWER RATING</text>
<text x="110.9" y="36.2">DERATING FACTOR</text>
<text x="145.1" y="37.8">POWER RATING</text>
<text x="62.9" y="42.8">DW</text>
<text x="64.3" y="47.6">N</text>
<text x="86.8" y="42.8">1350 mW</text>
<text x="86.8" y="47.6">1700 mW</text>
<text x="116.8" y="42.8">10.8 mW/°C</text>
<text x="116.8" y="47.6">13.6 mW/°C</text>
<text x="150.1" y="47.6">1088 mW</text>
<text x="150.9" y="42.8">864 mW</text>
<text x="160.1" y="63.3">MIN</text>
<text x="169.3" y="63.3">NOM</text>
<text x="180.1" y="63.3">MAX</text>
<text x="190.8" y="63.3">UNIT</text>
<text x="24.6" y="68.1">Supply voltage, VCC</text>
<text x="159.8" y="68.1">4.75</text>
<text x="174.3" y="68.1">5</text>
<text x="180.9" y="68.1">5.25</text>
<text x="193.1" y="68.1">V</text>
<text x="24.6" y="72.9">High-level input voltage, VIH</text>
<text x="24.6" y="77.7">Low level input voltage, VIL</text>
<text x="163.7" y="72.9">2</text>
<text x="182.5" y="77.7">0.8</text>
<text x="193.1" y="72.9">V</text>
<text x="193.1" y="77.7">V</text>
<text x="91" y="82.4">Bus ports with 3-state outputs</text>
<text x="180.2" y="82.4">– 5.2</text>
<text x="191.9" y="82.4">mA</text>
<text x="24.6" y="84.8">High level output current IOH</text>
<text x="24.6" y="84.8">High-level output current, IOH</text>
<text x="91" y="87.2">Terminal ports</text>
<text x="179.4" y="87.2">– 800</text>
<text x="192.3" y="87.2">µA</text>
<text x="24.6" y="94.3">Low level output current I</text>
<text x="24.6" y="94.3">Low-level output current, IOL</text>
<text x="56.9" y="95">OL</text>
<text x="91" y="91.9">Bus ports</text>
<text x="183.3" y="91.9">48</text>
<text x="191.9" y="94.3">mA</text>
<text x="24.6" y="101.4">Operating free-air temperature, TA</text>
<text x="91" y="96.7">Terminal ports</text>
<text x="163.7" y="101.4">0</text>
<text x="183.3" y="96.7">16</text>
<text x="183.3" y="101.4">70</text>
<text x="192.5" y="101.4">°C</text>
<text x="24.6" y="125.8">VIK</text>
<text x="40.2" y="125.8">Input clamp voltage</text>
<text x="50.5" y="121">PARAMETER</text>
<text x="96.9" y="125.8">II = –18 mA</text>
<text x="112.8" y="121">TEST CONDITIONS</text>
<text x="159.8" y="121">MIN</text>
<text x="168.5" y="121">TYP†</text>
<text x="169.3" y="125.8">– 0.8</text>
<text x="179.9" y="121">MAX</text>
<text x="180.3" y="125.8">–1.5</text>
<text x="190.5" y="121">UNIT</text>
<text x="192.8" y="125.8">V</text>
<text x="40.2" y="130.6">Hysteresis voltage</text>
<text x="24.6" y="132.5">Vhys</text>
<text x="40.2" y="134.3">(VIT+ – VIT–)</text>
<text x="75.8" y="132.5">Bus</text>
<text x="161.1" y="132.5">0.4</text>
<text x="170.1" y="132.5">0.65</text>
<text x="192.8" y="132.5">V</text>
<text x="24.6" y="141.4">VOH‡</text>
<text x="40.2" y="141.4">High level output voltage</text>
<text x="40.2" y="141.4">High-level output voltage</text>
<text x="75.8" y="139.1">Terminal</text>
<text x="75.8" y="143.8">Bus</text>
<text x="96.9" y="139.1">IOH = –800 µA</text>
<text x="96.9" y="143.8">IOH = –5.2 mA</text>
<text x="161.1" y="139.1">2.7</text>
<text x="161.1" y="143.8">2.5</text>
<text x="171.6" y="139.1">3.5</text>
<text x="171.6" y="143.8">3.3</text>
<text x="192.8" y="141.4">V</text>
<text x="75.8" y="148.6">Terminal</text>
<text x="96.9" y="148.6">IOL = 16 mA</text>
<text x="171.6" y="148.6">0.3</text>
<text x="182.2" y="148.6">0.5</text>
<text x="24.6" y="150.9">VOL</text>
<text x="40.2" y="150.9">Low level output voltage</text>
<text x="40.2" y="150.9">Low-level output voltage</text>
<text x="75.8" y="153.3">Bus</text>
<text x="96.9" y="153.3">IOL = 48 mA</text>
<text x="170.1" y="153.3">0.35</text>
<text x="182.2" y="153.3">0.5</text>
<text x="192.8" y="150.9">V</text>
<text x="24.6" y="160">II</text>
<text x="40.2" y="158.1">Input current at</text>
<text x="40.2" y="161.8">maximum input voltage</text>
<text x="75.8" y="160">Terminal</text>
<text x="96.9" y="160">VI = 5.5 V</text>
<text x="171.6" y="160">0.2</text>
<text x="181.5" y="160">100</text>
<text x="192" y="160">µA</text>
<text x="24.6" y="166.6">IIH</text>
<text x="40.2" y="166.6">High-level input current</text>
<text x="75.8" y="167.2">Terminal and</text>
<text x="96.9" y="166.6">VI = 2.7 V</text>
<text x="171.6" y="166.6">0.1</text>
<text x="183" y="166.6">20</text>
<text x="192" y="166.6">µA</text>
<text x="24.6" y="171.3">IIL</text>
<text x="40.2" y="171.3">Low-level input current</text>
<text x="75.8" y="170.9">control inputs</text>
<text x="96.9" y="171.3">VI = 0.5 V</text>
<text x="170.9" y="171.3">–10</text>
<text x="179.5" y="171.3">–100</text>
<text x="192" y="171.3">µA</text>
<text x="24.6" y="178.4">VI/O(b</text>
<text x="24.6" y="178.4">VI/O(bus))</text>
<text x="40.2" y="178.4">Voltage at bus port</text>
<text x="96.9" y="178.4">Driver disabled</text>
<text x="122.2" y="176.1">II(bus) = 0</text>
<text x="161.1" y="176.1">2.5</text>
<text x="171.6" y="176.1">3.0</text>
<text x="182.2" y="176.1">3.7</text>
<text x="192.8" y="178.4">V</text>
<text x="122.2" y="180.8">II(bus) = –12 mA</text>
<text x="122.2" y="185.5">VI(bus) = –1.5 V to 0.4 V</text>
<text x="159.2" y="185.5">–1.3</text>
<text x="180.3" y="180.8">–1.5</text>
<text x="122.2" y="190.3">VI(bus) = 0.4 V to 2.5 V</text>
<text x="163.4" y="190.3">0</text>
<text x="179.9" y="190.3">– 3.2</text>
<text x="75.8" y="197.1">Power on</text>
<text x="96.9" y="197.1">Driver disabled</text>
<text x="122.2" y="196.9">VI(bus) = 2.5 V to 3.7 V</text>
<text x="179.8" y="195">+ 2.5</text>
<text x="191.6" y="197.1">mA</text>
<text x="24.6" y="199.4">II/O(bus)</text>
<text x="25.3" y="200.1">I/O(bus)</text>
<text x="40.2" y="199.4">Current into bus port</text>
<text x="122.2" y="203.5">VI(bus) = 3.7 V to 5 V</text>
<text x="163.4" y="203.5">0</text>
<text x="179.9" y="198.7">– 3.2</text>
<text x="182.2" y="203.5">2.5</text>
<text x="122.2" y="208.2">VI(bus) = 5 V to 5.5 V</text>
<text x="161.1" y="208.2">0.7</text>
<text x="182.2" y="208.2">2.5</text>
<text x="75.8" y="213">Power off</text>
<text x="96.9" y="213">VCC = 0,</text>
<text x="122.2" y="213">VI(bus) = 0 to 2.5 V</text>
<text x="180.7" y="213">– 40</text>
<text x="192" y="213">µA</text>
<text x="24.6" y="220.1">IOS</text>
<text x="40.2" y="218.4">Short-circuit output</text>
<text x="75.8" y="217.7">Terminal</text>
<text x="160.3" y="217.7">–15</text>
<text x="170.1" y="217.7">– 35</text>
<text x="181.1" y="217.7">–75</text>
<text x="191.6" y="220.1">mA</text>
<text x="24.6" y="227.3">ICC</text>
<text x="40.2" y="222.1">current</text>
<text x="40.2" y="227.3">Supply current</text>
<text x="75.8" y="222.5">Bus</text>
<text x="96.9" y="227.3">No load,</text>
<text x="122.2" y="227.3">TE, DC, and SC low</text>
<text x="159.5" y="222.5">– 25</text>
<text x="170.1" y="222.5">– 50</text>
<text x="172.4" y="227.3">55</text>
<text x="179.5" y="222.5">–125</text>
<text x="183" y="227.3">75</text>
<text x="191.6" y="227.3">mA</text>
<text x="24.6" y="232">CI/O(bus)</text>
<text x="40.2" y="232">Bus-port capacitance</text>
<text x="96.9" y="232">VCC = 0 to 5 V,</text>
<text x="122.3" y="232">VI/O = 0 to 2 V, f = 1 MHz</text>
<text x="172.4" y="232">30</text>
<text x="192.1" y="232">pF</text>
<text x="23.2" y="239.7">‡ V</text>
<text x="23.2" y="236.2">† All typical values are at V</text>
<text x="56.7" y="237.6">CC = 5 V, TA = 25°C.</text>
<text x="27.2" y="241.1">OH applies to 3-state outputs only.</text>
<text x="199.2" y="270.7">5</text>
</g>
<text font-size="2.5" fill="#231f20" x="147.4" y="22.7">SLLS020C – JUNE 1986 – REVISED MAY 1995</text>
<g font-size="2.1" fill="#231f20">
<text x="85.3" y="271">POST OFFICE BOX 655303</text>
<text x="114.9" y="271">DALLAS, TEXAS 75265</text>
</g>
</svg>
